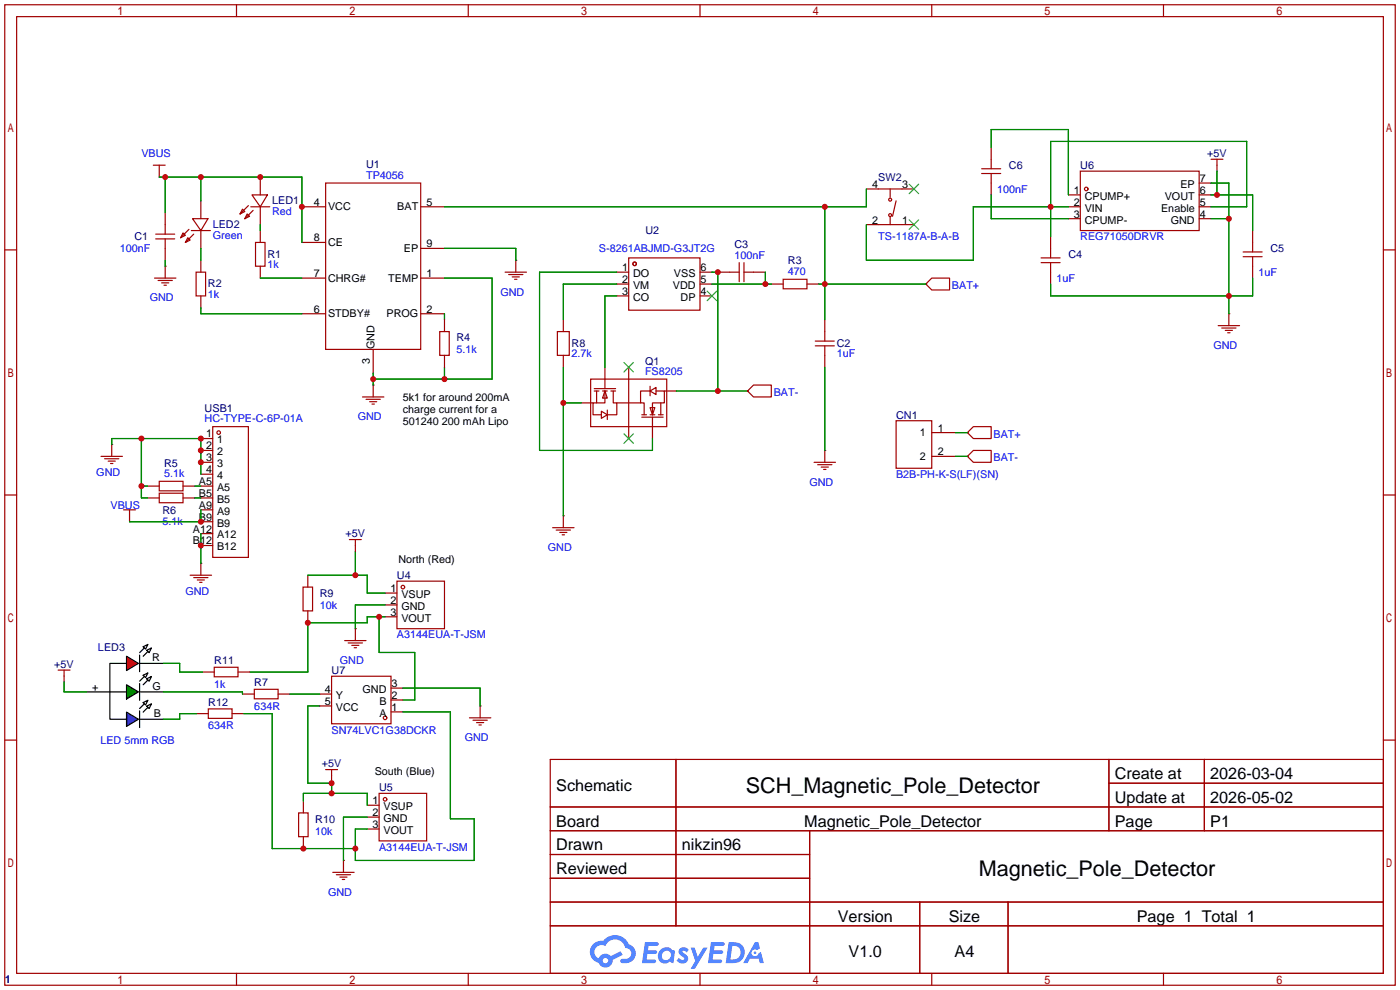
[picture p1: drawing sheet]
<svg xmlns="http://www.w3.org/2000/svg" width="299mm" height="212mm" viewBox="0 0 299 212" stroke-linecap="round" stroke-linejoin="round" font-family="sans-serif">
<g fill="none" stroke="#a10000" stroke-width=".25">
<path d="M1 1h297.2v209.6h-297.2zM3.6 3.6h292.1v204.4h-292.1zM50.5 1v2.6M100.1 1v2.6M149.6 1v2.6M199.1 1v2.6M248.7 1v2.6M1 53.4h2.6M295.7 53.4h2.5M1 105.8h2.6M295.7 105.8h2.5M1 158.2h2.6"/>
<path d="M295.7 158.2h2.5M117.6 162.3h178.1v45.7h-178.1zM117.6 172.5h178.1M117.6 177.5h178.1M144.5 162.3v35.6M173 177.5v30.5M237 162.3v15.2M237 167.4h58.7M257.4 162.3v15.2M117.6 182.6h55.4M117.6 192.8h178.1M117.6 187.7h55.4"/>
<path d="M117.6 197.9h178.1M196.6 192.8v15.2M215.4 192.8v15.2M50.5 208v2.6M100.1 208v2.6M149.6 208v2.6M199.1 208v2.6M248.7 208v2.6"/>
</g>
<g fill="#5487ff">
<path d="M145.3 202.7a1.3 1.3 0 0 1 1.9 .3l-.4 .6a.54 .54 0 0 0-.9-.2l.1 .2a1.34 1.34 0 0 1 .9 1.8 1.47 1.47 0 0 1-2.3-.1l.5-.6 .8 .5a.31 .31 0 0 0 .4-.3 .31 .31 0 0 0-.3-.4 1.12 1.12 0 0 1-.7-1.8z"/>
<path d="M147.6 202.5h.9l.6 2 1.2-2h.9l-2.7 4.6h-.9l1-1.7z"/>
<path d="M137.8 201.4h1.7a1.31 1.31 0 0 1 1.2 .2 .4 .4 0 0 1-.3 .5l-1.8 .1-.1 .9h1.6a.4 .4 0 0 1 .4 .4 .4 .4 0 0 1-.5 .4h-1.6l-.2 1.2h1.4a.46 .46 0 0 1 .5 0 .46 .46 0 0 1 .1 .5l-.4 .2h-2.6z"/>
<path d="M151.9 201.4h1.7a1.32 1.32 0 0 1 1.2 .2 .39 .39 0 0 1-.3 .5l-1.8 .1-.1 .9h1.6a.4 .4 0 0 1 .4 .4 .4 .4 0 0 1-.4 .4h-1.7l-.2 1.2h1.4a.46 .46 0 0 1 .5 0 .46 .46 0 0 1 .1 .5l-.4 .2h-2.6z"/>
<path d="M161.3 201.4h.8l.3 1.3-.6 .4a.75 .75 0 0 0-1.1 .3 .75 .75 0 0 0 .5 1 .75 .75 0 0 0 .9-.7l.5-.2 .6 2.3h-.8l-.3-.9h-1.8l-.5 .9h-1z"/>
<path d="M155.7 201.4l-.6 4.4h1.5a2.27 2.27 0 0 0 2.6-2.2 2.27 2.27 0 0 0-2.7-2.2zM156.5 202.1a1.5 1.5 0 0 1 1.8 1.6 1.5 1.5 0 0 1-1.9 1.4h-.3z"/>
<path d="M141.2 203a1.6 1.6 0 0 0-.3 2.3 1.6 1.6 0 0 0 2.3 .2l.7 .3 .3-2.4-.1-.3-.5-.1a1.58 1.58 0 0 0-2.4 0zM141.8 203.5a.98 .98 0 0 1 1.6 .4 .98 .98 0 0 1-1.1 1.3 .94 .94 0 0 1-.9-.7 .94 .94 0 0 1 .4-1z"/>
<path d="M126.8 201.8a2.37 2.37 0 0 0 1.1 4 1.54 1.54 0 0 0 1.8 1 1.54 1.54 0 0 0 1.2-1.6l2.2-1.1-.5-.8-2 1a1.57 1.57 0 0 0-2.7 .5 1.5 1.5 0 0 1-.7-2.1 1.5 1.5 0 0 1 2.2-.5 2.23 2.23 0 0 1 2.3-1.4 2.23 2.23 0 0 1 2 1.8 1.16 1.16 0 0 1 1.2 1.1 1.16 1.16 0 0 1-1.1 1.2h-.7a.47 .47 0 0 0-.5 .4 .47 .47 0 0 0 .4 .5 2.17 2.17 0 0 0 2.5-.9 2.17 2.17 0 0 0-.3-2.7l-.8-.4a3.2 3.2 0 0 0-5.5-.7l-1.1 .1zM128.8 205.3a.6 .6 0 0 1 1.2 0 .6 .6 0 0 1-1.2 0z"/>
<circle cx="161.4" cy="203.6" r=".28"/>
</g>
<g fill="none" stroke="#a10000" stroke-width=".25">
<path d="M32.8 35.3h2.5M34 37.8h.1M34 35.3v2.5M55.6 37.8v3.9M69.6 39.1h20.3v35.6h-20.3zM33 59.4h4.6M33.3 51.1h4M33.3 50h4M33.8 59.9h3M35.3 56.9h.1M35.3 45.5v4.5M35.3 51.1v4.5"/>
<path d="M35.3 56.9v2.5M39.1 49.8l.5 .5-1 .5zM40.1 50.8l.5 .5-1 .5zM40.4 49l-1.8 1.8M40.9 49.3h4.1M41.1 46.7h3.3l-1.5 2.6zM41.4 50l-1.8 1.8M41.9 58.2h2v5h-2zM42.9 42.9v3.8M42.9 49.3v3.8M42.9 55.6v2.6M51.8 44.7l.5 .5-1 .5z"/>
<path d="M52.8 45.7l.5 .5-1 .5zM53.1 43.9l-1.8 1.8M53.6 44.2h4.1M53.8 41.7h3.3l-1.5 2.5zM54.1 45l-1.8 1.7M54.6 51.8h2v5.1h-2zM55.6 44.2v3.8M55.6 49.3v2.5M55.6 56.9v2.5M64.5 44.2h5.1M64.5 59.4h5.1M64.5 51.8h5.1"/>
<path d="M89.9 44.2h5.1M89.9 59.4h5.1M89.9 53.1h5.1M107.9 58.2h4.6M108.7 58.7h3.1M109.5 59.2h1.5M110 59.7h.5M110.2 55.6h.1M110.2 55.6v2.6M131.8 58.2h2.6M134.4 55.1h15.2v11.2h-15.2zM149.6 58.2h2.5"/>
<path d="M153.4 58.2h4.6M158 56.1v4.1M159 56.1v4.1M159 58.2h4.6M167.4 59.7h5.1v2h-5.1zM199.1 59.4h3.8v2.6h-3.8l-1.2-1.3zM34.5 60.5h1.6M35.1 61h.5M42.9 63.2v2.6M64.5 67.1h5.1M79.8 74.7v5.1M89.9 67.1h5.1"/>
<path d="M119.1 70.9h2.6v5h-2.6zM120.4 68.3v2.6M120.4 75.9v2.6M129.3 78.5v4.6M131.8 60.7h2.6M131.8 63.2h2.6M134.4 78.5v15.2M149.6 60.7h2.5M149.6 63.2h2.5M164.8 60.7h2.6M172.5 60.7h2.5M174.2 73.9h4.1"/>
<path d="M174.2 72.9h4.1M176.3 68.3v4.6M176.3 73.9v4.6M197.9 60.7h.1M21.6 97.5h4.6M22.4 98h3M23.1 98.6h1.5M23.6 99.1h.5M23.9 95h.1M23.9 95v2.5M42.9 93.7h2.6M42.9 96.3h2.6"/>
<path d="M42.9 98.8h2.6M45.5 91.2h7.6v27.9h-7.6zM77.5 84.8h4.5M78.2 85.3h3.1M79 85.9h1.5M79.5 86.4h.5M79.8 82.3h.1M79.8 82.3v2.5M124.2 86.1h2.5M126.2 81h16.3v10.2h-16.3zM127 83.1h4.6M127 83.6h1"/>
<path d="M127.5 83.6v2.5M128.5 87.9l1.3 .7-1.3 .8zM128.8 83.6h1M129.3 83.6l.5 1.5h-1zM129.3 83.6v2.5h-2.6v2.5h1.8M129.8 87.6v2.1M130.6 83.6h1M131.1 83.6v2.5h.7v2.5h-2M131.8 86.1h5.1M137.2 89.2h4.5M137.2 88.6h1M138.9 87.1h1.1l-.6 1.5z"/>
<path d="M138.9 83.6l1.3-.8v1.5zM138.9 83.6h-2v2.5h.8v2.5M138.9 82.5v2.1M138.9 88.6h1.1M139.4 89.2v4.5M140.2 83.6h1.8v2.5h-2.6v2.5M140.7 88.6h1M141.2 86.1v2.5M142 83.6h2.5M174 98.8h4.6M174.8 99.3h3M175.5 99.8h1.5"/>
<path d="M176.3 96.3h.1M176.3 96.3v2.5M26.4 109h2.6M27.7 111.5h.1M27.7 109v2.5M31.5 103.9h2.5M31.5 106.4h2.5M34 102.9h5.1v2h-5.1zM34 105.4h5.1v2h-5.1zM39.1 103.9h2.6M39.1 106.4h2.6M42.9 101.3h2.6"/>
<path d="M42.9 103.9h2.6M42.9 106.4h2.6M42.9 109h2.6M42.9 111.5h2.6M42.9 114h2.6M42.9 116.6h2.6M74.7 115.3h2.5M75.9 115.3v2.6M118.1 112.8h4.6M118.9 113.3h3M119.6 113.8h1.6M120.1 114.3h.5"/>
<path d="M120.4 110.2h.1M120.4 110.2v2.6M176 100.3h.5M40.6 122.9h4.6M41.4 123.4h3M42.2 124h1.5M42.7 124.5h.5M42.9 120.4h.1M42.9 120.4v2.5M64.8 125.5h2v5.1h-2zM65.8 122.9v2.6M65.8 130.6v2.5"/>
<path d="M82.3 126.7h2.5M82.3 129.3h2.5M82.3 131.8h2.5M84.8 124.2h10.2v10.2h-10.2zM63.8 173.7h2.1v5.1h-2.1zM64.8 171.2v2.5M64.8 178.8v2.6M69.6 164.5h2.5M70.9 164.5v2.5M78.5 172.1h2.5M78.5 174.6h2.5M78.5 177.2h2.5"/>
<path d="M81 169.6h10.2v10.1h-10.2z"/>
<circle cx="135.6" cy="56.4" r=".38"/>
<circle cx="46.7" cy="92.5" r=".38"/>
<circle cx="86.1" cy="125.5" r=".38"/>
<circle cx="82.3" cy="170.8" r=".38"/>
</g>
<path d="M133.3 77.5l2.1 2M135.4 77.5l-2.1 2M151.1 62.2l2.1 2.1M153.2 62.2l-2.1 2.1M133.3 92.7l2.1 2M135.4 92.7l-2.1 2" fill="none" stroke="#3c3" stroke-width=".25"/>
<g fill="none" stroke="#008700" stroke-width=".25">
<path d="M34 37.8h30.5v14M35.3 37.8v7.7M42.9 37.8v5.1M35.3 55.6v1.3M42.9 53.1v2.5M55.6 59.4h8.9M55.6 48v1.3M95 59.4h10.2v21.6h-25.4M95 53.1h15.2v2.5M131.8 58.2h-16.5v38.1h24.1v-2.6M152.1 58.2h1.3v25.4M163.6 58.2v2.5"/>
<path d="M42.9 65.8v1.3h21.6M79.8 79.8v2.5M95 67.1v1.2M95 78.5v2.5M120.4 78.5v31.7M131.8 60.7h-11.4v7.6M131.8 63.2h-2.5v15.3M152.1 60.7h12.7M176.3 78.5v17.8M23.9 95v-1.3h19v7.6M30.2 93.7v12.7h1.3M120.4 86.1h3.8"/>
<path d="M144.5 83.6h15.3M30.2 103.9h1.3M41.7 106.4h1.2M41.7 103.9h1.2M42.9 109v2.5h-15.2M42.9 114v6.4M75.9 117.9v5M65.8 122.9h12.7v3.8h3.8M81 131.8v7.6h7.6v10.2h-2.5M82.3 131.8h-3.8v1.3h-12.7v10.5h-12.4"/>
</g>
<path d="M27 140.3l2.6 1.5-2.6 1.5z" fill="#f03" stroke="#000" stroke-width=".25"/>
<path d="M29.8 140v3.6M30.6 138.2l1-.5-.5 1zM30.9 138.5l-1.1 1M31.4 139l1-.5-.5 1zM31.6 139.2l-1 1.1" fill="none" stroke="#000" stroke-width=".25"/>
<path d="M27 146.3l2.6 1.6-2.6 1.5z" fill="#060" stroke="#000" stroke-width=".25"/>
<path d="M29.8 146.1v3.6M30.6 144.3l1-.5-.5 1zM30.9 144.6l-1.1 1M31.4 145.1l1-.5-.5 1zM31.6 145.3l-1 1" fill="none" stroke="#000" stroke-width=".25"/>
<path d="M27 152.2l2.6 1.5-2.6 1.5z" fill="#33c" stroke="#000" stroke-width=".25"/>
<path d="M18.4 147.9h8.6M27 141.8h-3.5v11.9h3.5M29.8 151.9v3.6M29.8 147.9h5.1M29.8 141.8h5.1M29.8 153.7h5.1M30.6 150.2l1-.5-.5 1zM30.9 150.4l-1.1 1M31.4 150.9l1-.5-.5 1zM31.6 151.2l-1 1" fill="none" stroke="#000" stroke-width=".25"/>
<g fill="none" stroke="#a10000" stroke-width=".25">
<path d="M209.8 37.1h4.1M209.8 36.1h4.1M211.8 31.5v4.6M211.8 37.1v4.6M230.9 36.6h25.4v12.7h-25.4zM256.3 39.1h2.5M258.8 34h2.6M260.1 34v2.6M185.2 40.4h10.1M185.2 48h10.1M190.2 40.4v1.8M190.2 46.2v1.8"/>
<path d="M191.5 42.9l-.7 3.3M222.5 55.1h4.1M222.5 56.1h4.1M224.5 50.5v4.6M224.5 56.1v4.6M228.3 41.7h2.6M228.3 44.2h2.6M228.3 46.7h2.6M256.3 41.7h2.5M256.3 44.2h2.5M256.3 46.7h2.5M265.7 53.8h4"/>
<path d="M265.7 54.9h4M267.7 49.3v4.5M267.7 54.9v4.5M94 70.9h2v5h-2zM95 68.3v2.6M95 75.9v2.6M260.3 69.6h4.6M261.1 70.1h3.1M261.9 70.6h1.5M262.4 71.1h.5M262.6 67.1h.1M262.6 67.1v2.5"/>
<path d="M159.8 83.6l1.2-1.3h3.8v2.5h-3.8zM159.8 83.6h.1M191.5 89.9h7.6v10.2h-7.6zM199.1 92.5h5.1M199.1 97.5h5.1M206.8 97.5h.1M206.8 92.5h.1M208 96.3h3.8v2.5h-3.8l-1.2-1.3zM208 91.2h3.8v2.5h-3.8l-1.2-1.2zM73.7 136.9h4.5M74.4 137.4h3.1M75.2 137.9h1.5"/>
<path d="M75.7 138.4h.5M75.9 134.4h.1M75.9 134.4v2.5M12.4 143.2h2.6M13.7 143.2v2.6M42 152.5h2.5M43.2 143.6h2.6M44.5 151.5h5.1v2h-5.1zM45.8 142.6h5.1v2h-5.1zM49.6 152.5h2.5M50.9 143.6h2.5M51.8 148.3h2.6"/>
<path d="M54.4 147.3h5v2.1h-5zM59.4 148.3h2.6M68.3 148.3h2.6M68.3 150.9h2.6M70.9 144.5h12.7v10.2h-12.7zM83.6 152.1h2.5M83.6 149.6h2.5M83.6 147.1h2.5M100.3 153.4h4.6M101.1 153.9h3M101.9 154.4h1.5M102.4 154.9h.5"/>
<path d="M102.6 150.9h.1M102.6 150.9v2.5M71.1 186.4h4.6M71.9 186.9h3M72.6 187.5h1.6M73.2 188h.5M73.4 183.9h.1M73.4 183.9v2.5"/>
<circle cx="190.2" cy="42.7" r=".32"/>
<circle cx="190.2" cy="46" r=".32"/>
<circle cx="232.2" cy="40.4" r=".38"/>
<circle cx="82.3" cy="153.4" r=".38"/>
</g>
<g fill="none" stroke="#008700" stroke-width=".25">
<path d="M211.8 31.5v-3.8h16.5v14M258.8 39.1h3.8v28M260.1 36.6v5.1M176.3 44.2v24.1M185.2 40.4v3.8h-90.2M211.8 41.7v5h16.5M228.3 44.2h-20.3v11.4h-22.8v-7.6M258.8 41.7h8.9v7.6M258.8 46.7h3.8M258.8 44.2h7.6v-14h-41.9v20.3M267.7 59.4v3.8h-43.2v-2.5M175 60.7h22.9"/>
<path d="M204.2 92.5h2.6M204.2 97.5h2.6M82.3 129.3h-6.4v5.1M13.7 145.8v2.1h4.7M34.9 141.8h3.5v1.8h4.8M34.9 147.9h16.9v.4M42 152.5h-3.6v1.2h-3.5M52.1 152.5h6.1v28.9h17.7M62 148.3h6.3M68.3 150.9h-2.5v16.5h5.1M86.1 152.1h10.2v22.9h5v8.9h-25.4v-6.7h2.6M86.1 147.1h16.5v3.8"/>
<path d="M64.8 171.2v-1.6h13.7v2.5M70.9 167v2.6M78.5 174.6h-5.1v9.3"/>
</g>
<path d="M194.3 39.4l2 2M196.3 39.4l-2 2M194.3 47l2 2M196.3 47l-2 2" fill="none" stroke="#3c3" stroke-width=".25"/>
<g fill="#c00">
<circle cx="42.9" cy="93.7" r=".63"/>
<circle cx="30.2" cy="93.7" r=".63"/>
<circle cx="42.9" cy="96.3" r=".63"/>
<circle cx="42.9" cy="98.8" r=".63"/>
<circle cx="30.2" cy="103.9" r=".63"/>
<circle cx="42.9" cy="116.6" r=".63"/>
<circle cx="42.9" cy="111.5" r=".63"/>
<circle cx="64.5" cy="44.2" r=".63"/>
<circle cx="55.6" cy="37.8" r=".63"/>
<circle cx="42.9" cy="37.8" r=".63"/>
<circle cx="35.3" cy="37.8" r=".63"/>
<circle cx="79.8" cy="81" r=".63"/>
<circle cx="95" cy="81" r=".63"/>
<circle cx="163.6" cy="60.7" r=".63"/>
<circle cx="153.4" cy="58.2" r=".63"/>
<circle cx="153.4" cy="83.6" r=".63"/>
<circle cx="120.4" cy="86.1" r=".63"/>
<circle cx="65.8" cy="133.1" r=".63"/>
<circle cx="81" cy="131.8" r=".63"/>
<circle cx="75.9" cy="122.9" r=".63"/>
<circle cx="70.9" cy="169.6" r=".63"/>
<circle cx="70.9" cy="167.4" r=".63"/>
<circle cx="260.1" cy="41.7" r=".63"/>
<circle cx="262.6" cy="46.7" r=".63"/>
<circle cx="262.6" cy="63.2" r=".63"/>
<circle cx="224.5" cy="44.2" r=".63"/>
<circle cx="176.3" cy="60.7" r=".63"/>
<circle cx="176.3" cy="44.2" r=".63"/>
<circle cx="75.9" cy="181.4" r=".63"/>
<circle cx="64.8" cy="181.4" r=".64"/>
</g>
<g font-size="4.6">
<text x="159.4" y="169.4">SCH_Magnetic_Pole_Detector</text>
<text x="209.2" y="187.2">Magnetic_Pole_Detector</text>
</g>
<g font-size="3.5">
<text x="238.3" y="166.5">Create at</text>
<text x="258.7" y="166.5">2026-03-04</text>
<text x="118.9" y="169.1">Schematic</text>
<text x="238.3" y="171.6">Update at</text>
<text x="258.7" y="171.6">2026-05-02</text>
<text x="118.9" y="176.7">Board</text>
<text x="171.9" y="176.7">Magnetic_Pole_Detector</text>
<text x="238.3" y="176.7">Page</text>
<text x="258.7" y="176.7">P1</text>
<text x="118.9" y="181.8">Drawn</text>
<text x="145.7" y="181.8">nikzin96</text>
<text x="118.9" y="186.8">Reviewed</text>
<text x="179.1" y="197">Version</text>
<text x="202.8" y="197">Size</text>
<text x="243" y="197">Page 1 Total 1</text>
<text x="181.4" y="204.6">V1.0</text>
<text x="204" y="204.6">A4</text>
</g>
<g font-size="2.3" fill="#00f">
<text x="30.2" y="33.6">VBUS</text>
<text x="78.2" y="38.2">TP4056</text>
<text x="213.1" y="41.2">100nF</text>
<text x="58.2" y="45.9">Red</text>
<text x="25.6" y="53.8">100nF</text>
<text x="45.5" y="51">Green</text>
<text x="128" y="53.8">S-8261ABJMD-G3JT2G</text>
<text x="187.7" y="51.4">TS-1187A-B-A-B</text>
<text x="230.9" y="51.4">REG71050DRVR</text>
<text x="57.1" y="57.3">1k</text>
<text x="157" y="55.3">100nF</text>
<text x="168.4" y="58.8">470</text>
<text x="269" y="59">1uF</text>
<text x="32" y="64.4">GND</text>
<text x="44.4" y="63.7">1k</text>
<text x="106.9" y="63.2">GND</text>
<text x="203.5" y="61.7">BAT+</text>
<text x="225.8" y="60.2">1uF</text>
<text x="97.5" y="75.5">5.1k</text>
<text x="122.2" y="76.4">2.7k</text>
<text x="178.8" y="76.4">1uF</text>
<text x="259.3" y="74.6">GND</text>
<text x="137.9" y="80.2">FS8205</text>
<text x="76.5" y="89.8">GND</text>
<text x="165.4" y="84.6">BAT-</text>
<text x="43.7" y="90.2">HC-TYPE-C-6P-01A</text>
<text x="212.3" y="93.5">BAT+</text>
<text x="20.6" y="101.8">GND</text>
<text x="35.1" y="102">5.1k</text>
<text x="212.3" y="98.6">BAT-</text>
<text x="173" y="103.8">GND</text>
<text x="191.5" y="102.2">B2B-PH-K-S(LF)(SN)</text>
<text x="23.6" y="108.9">VBUS</text>
<text x="34.7" y="112.2">5.1k</text>
<text x="117.1" y="117.8">GND</text>
<text x="39.6" y="127.2">GND</text>
<text x="68.3" y="130.1">10k</text>
<text x="84.8" y="136.4">A3144EUA-T-JSM</text>
<text x="72.6" y="141.9">GND</text>
<text x="45.8" y="147">1k</text>
<text x="44.5" y="155.9">634R</text>
<text x="54.4" y="151.7">634R</text>
<text x="21.5" y="159.1">LED 5mm RGB</text>
<text x="70.9" y="156.8">SN74LVC1G38DCKR</text>
<text x="99.3" y="158.4">GND</text>
<text x="67.4" y="178.4">10k</text>
<text x="81" y="181.8">A3144EUA-T-JSM</text>
<text x="70.1" y="191.4">GND</text>
</g>
<g font-size="2.3" fill="#000080">
<text x="78.2" y="35.9">U1</text>
<text x="258" y="33.6">+5V</text>
<text x="187.7" y="38.7">SW2</text>
<text x="215.6" y="36.1">C6</text>
<text x="230.9" y="36.1">U6</text>
<text x="58.2" y="43.7">LED1</text>
<text x="28.7" y="51.2">C1</text>
<text x="45.5" y="48.7">LED2</text>
<text x="137.9" y="50">U2</text>
<text x="157" y="53">C3</text>
<text x="271.5" y="53.9">C5</text>
<text x="57.1" y="55.1">R1</text>
<text x="168.4" y="56.5">R3</text>
<text x="228.3" y="55.2">C4</text>
<text x="44.4" y="61.4">R2</text>
<text x="97.5" y="72.9">R4</text>
<text x="122.2" y="74.1">R8</text>
<text x="137.9" y="77.9">Q1</text>
<text x="178.8" y="74.1">C2</text>
<text x="43.7" y="88">USB1</text>
<text x="191.5" y="89.5">CN1</text>
<text x="35.1" y="99.7">R5</text>
<text x="34.7" y="109.9">R6</text>
<text x="73.9" y="114.9">+5V</text>
<text x="84.8" y="123.7">U4</text>
<text x="68.3" y="127.6">R9</text>
<text x="11.6" y="142.8">+5V</text>
<text x="20.9" y="139">LED3</text>
<text x="45.8" y="141.9">R11</text>
<text x="54.4" y="146.6">R7</text>
<text x="70.9" y="144.1">U7</text>
<text x="44.5" y="150.8">R12</text>
<text x="68.8" y="164">+5V</text>
<text x="81" y="169.1">U5</text>
<text x="67.4" y="175.8">R10</text>
<text x="1" y="210.1">1</text>
</g>
<g font-size="2.3">
<text x="186.4" y="40.2">4</text>
<text x="192.8" y="40.2">3</text>
<text x="229.5" y="41.4">1</text>
<text x="252.3" y="40.2">EP</text>
<text x="256.4" y="41.4">6</text>
<text x="256.4" y="38.9">7</text>
<text x="67" y="44">4</text>
<text x="70.1" y="45">VCC</text>
<text x="84.9" y="45">BAT</text>
<text x="91.2" y="44">5</text>
<text x="186.4" y="47.8">2</text>
<text x="192.8" y="47.8">1</text>
<text x="229.5" y="44">2</text>
<text x="229.5" y="46.5">3</text>
<text x="231.8" y="42.7">CPUMP+</text>
<text x="231.8" y="45.2">VIN</text>
<text x="231.8" y="47.8">CPUMP-</text>
<text x="248.2" y="45.2">Enable</text>
<text x="248.9" y="42.7">VOUT</text>
<text x="250.2" y="47.8">GND</text>
<text x="256.4" y="46.5">4</text>
<text x="256.4" y="44">5</text>
<text x="67" y="51.6">8</text>
<text x="70.1" y="52.6">CE</text>
<text x="86.3" y="53.9">EP</text>
<text x="91.2" y="52.9">9</text>
<text x="67" y="59.2">7</text>
<text x="91.2" y="59.2">1</text>
<text x="133" y="57.9">1</text>
<text x="135.3" y="59.2">DO</text>
<text x="144" y="59.2">VSS</text>
<text x="149.7" y="57.9">6</text>
<text x="70.1" y="60.2">CHRG#</text>
<text x="83" y="60.2">TEMP</text>
<text x="133" y="63">3</text>
<text x="133" y="60.5">2</text>
<text x="135.3" y="64.3">CO</text>
<text x="135.3" y="61.7">VM</text>
<text x="143.8" y="61.7">VDD</text>
<text x="145.5" y="64.3">DP</text>
<text x="149.7" y="60.5">5</text>
<text x="149.7" y="63">4</text>
<text x="67" y="66.8">6</text>
<text x="70.1" y="67.8">STDBY#</text>
<text x="82.6" y="67.8">PROG</text>
<text x="91.2" y="66.8">2</text>
<text x="79" y="77.7" transform="rotate(-90 79 77.7)">3</text>
<text x="80.1" y="74.7" transform="rotate(-90 80.1 74.7)">GND</text>
<text x="86.1" y="85.6">5k1 for around 200mA</text>
<text x="86.1" y="88.2">charge current for a</text>
<text x="44.1" y="93.5">1</text>
<text x="46.4" y="94.8">1</text>
<text x="86.1" y="90.7">501240 200 mAh Lipo</text>
<text x="196.6" y="93.2">1</text>
<text x="200.4" y="92.2">1</text>
<text x="44.1" y="96">2</text>
<text x="44.1" y="98.6">3</text>
<text x="44.1" y="101.1">4</text>
<text x="46.4" y="97.3">2</text>
<text x="46.4" y="99.8">3</text>
<text x="196.6" y="98.3">2</text>
<text x="200.4" y="97.3">2</text>
<text x="42.5" y="103.7">A5</text>
<text x="42.5" y="106.2">B5</text>
<text x="46.4" y="102.4">4</text>
<text x="46.4" y="104.9">A5</text>
<text x="46.4" y="107.5">B5</text>
<text x="41.2" y="113.8">A12</text>
<text x="42.5" y="108.7">A9</text>
<text x="42.5" y="111.3">B9</text>
<text x="46.4" y="110">A9</text>
<text x="46.4" y="112.5">B9</text>
<text x="41.2" y="116.4">B12</text>
<text x="46.4" y="115.1">A12</text>
<text x="46.4" y="117.6">B12</text>
<text x="85.2" y="120.3">North (Red)</text>
<text x="83.4" y="126.5">1</text>
<text x="83.4" y="129.1">2</text>
<text x="83.4" y="131.6">3</text>
<text x="85.8" y="127.8">VSUP</text>
<text x="85.8" y="130.3">GND</text>
<text x="85.8" y="132.9">VOUT</text>
<text x="32.5" y="141.3">R</text>
<text x="19.7" y="147.7">+</text>
<text x="32.6" y="147.4">G</text>
<text x="69.5" y="148.1">4</text>
<text x="71.8" y="149.4">Y</text>
<text x="77.5" y="148.1">GND</text>
<text x="83.7" y="149.4">2</text>
<text x="83.7" y="146.8">3</text>
<text x="32.9" y="153.3">B</text>
<text x="69.5" y="150.6">5</text>
<text x="71.8" y="151.9">VCC</text>
<text x="81.1" y="153.2">A</text>
<text x="81.1" y="150.6">B</text>
<text x="83.7" y="151.9">1</text>
<text x="80.1" y="165.7">South (Blue)</text>
<text x="79.6" y="171.9">1</text>
<text x="82" y="173.1">VSUP</text>
<text x="79.6" y="174.4">2</text>
<text x="79.6" y="176.9">3</text>
<text x="82" y="175.7">GND</text>
<text x="82" y="178.2">VOUT</text>
</g>
</svg>
